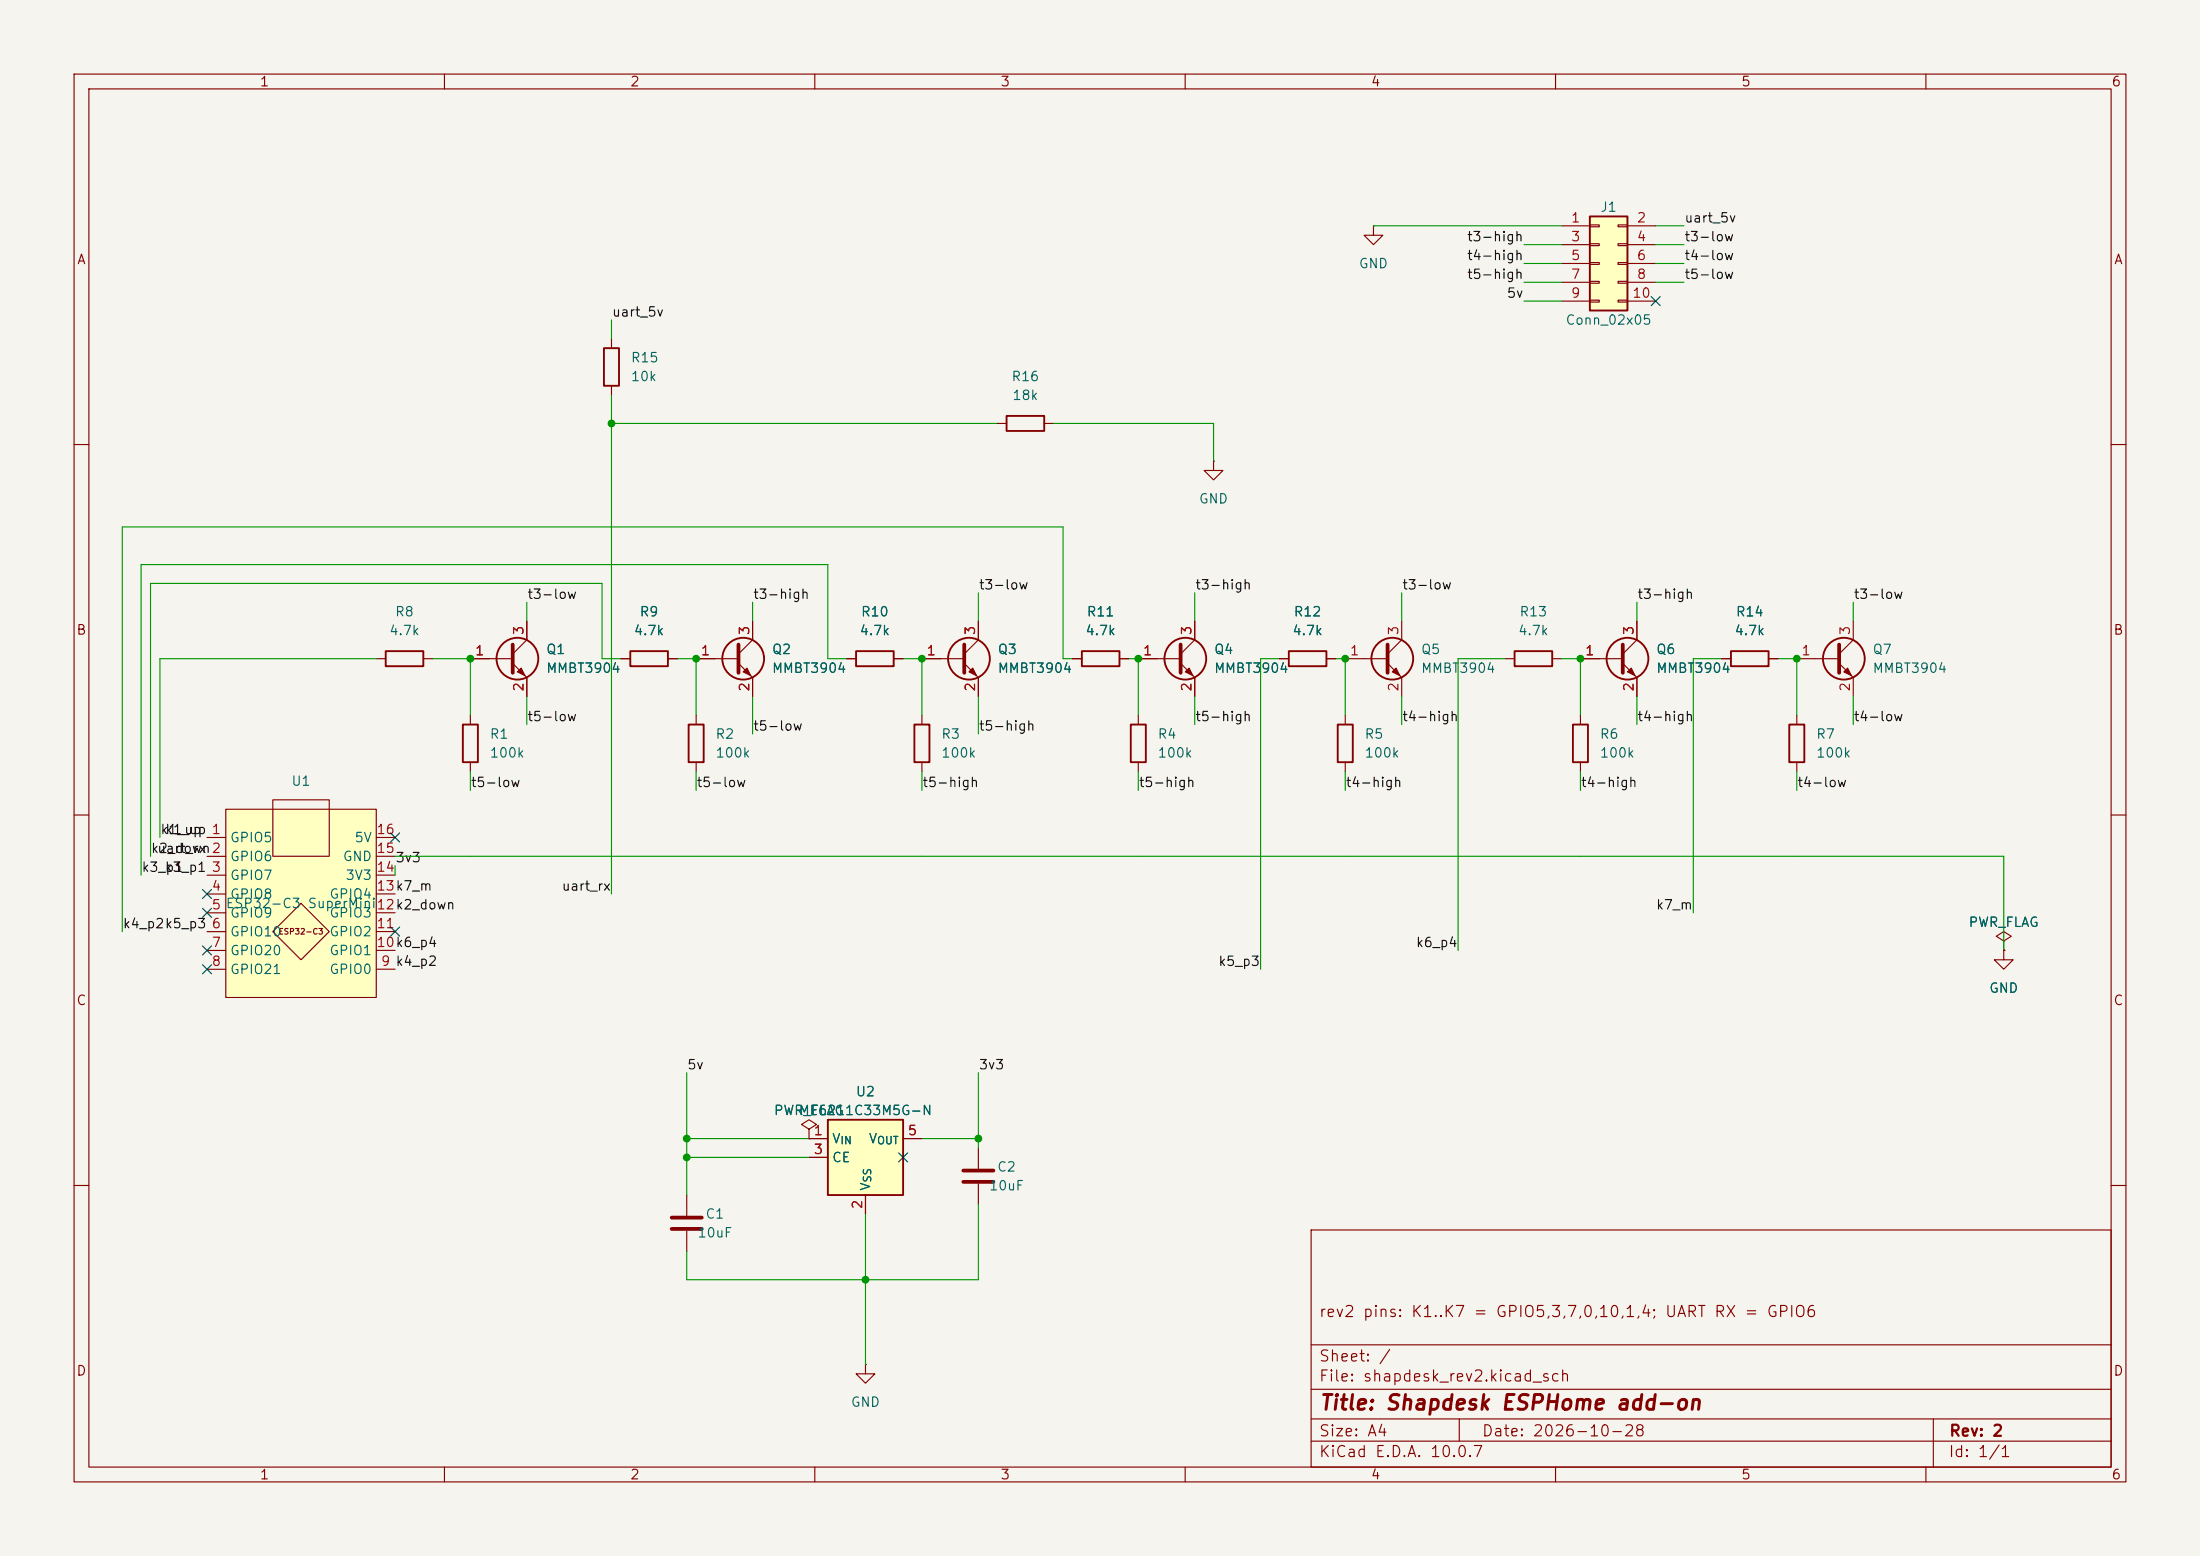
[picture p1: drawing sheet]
<svg xmlns="http://www.w3.org/2000/svg" width="297mm" height="210mm" viewBox="0 0 297 210" stroke-linecap="round" stroke-linejoin="round" font-family="sans-serif">
<path d="M0 0h297v210h-297z" fill="#f5f4ef" stroke="#f5f4ef" stroke-width=".14"/>
<g fill="none" stroke="#840000" stroke-width=".15">
<path d="M10 10h277v190h-277zM12 12h273v186h-273zM60 10v2M110 10v2M160 10v2M210 10v2M260 10v2M185.4 30.5v1.3h1.3l-1.3 1.2-1.3-1.2h1.3M185.4 30.5h.1M82.5 45.7v1.3M82.5 52.1v1.2M10 60h2"/>
<path d="M285 60h2M50.8 88.9h1.3M57.1 88.9h1.3M63.5 88.9h5.7M63.5 96.5v1.3M69.2 89.5l1.9 1.9v2.6M71.1 83.8v2.6l-1.9 1.9M83.8 88.9h1.3M90.2 88.9h1.2M94 96.5v1.3M114.3 88.9h1.3M120.6 88.9h1.3"/>
<path d="M124.5 88.9h5.7M124.5 96.5v1.3M130.2 89.5l1.9 1.9v2.6M132.1 83.8v2.6l-1.9 1.9M144.8 88.9h1.2M151.1 88.9h1.3M153.7 96.5v1.3M181.6 96.5v1.3M181.6 88.9h5.7M187.3 89.5l1.9 1.9v2.6M189.2 83.8v2.6l-1.9 1.9M203.2 88.9h1.3"/>
<path d="M209.5 88.9h1.3M242.6 88.9h5.7M248.3 89.5l1.9 1.9v2.6M250.2 83.8v2.6l-1.9 1.9M10 110h2M63.5 102.9v1.2M94 102.9v1.2M124.5 102.9v1.2M153.7 102.9v1.2M181.6 102.9v1.2M285 110h2M132.1 154.9v2.8"/>
<path d="M132.1 159.8v2.8M10 160h2M177 166h108v32h-108zM285 160h2M60 198v2M110 198v2M160 198v2M177 194.5h108M177 191.5h108M177 187.5h108M177 181.5h108M197 191.5v3"/>
<path d="M210 198v2M260 198v2M261 191.5v6.5"/>
</g>
<g fill="none" stroke="#840000" stroke-width=".25">
<path d="M81.5 47h2.1v5.1h-2.1zM52.1 87.9h5v2h-5zM62.5 97.8h2v5.1h-2zM85.1 87.9h5.1v2h-5.1zM93 97.8h2v5.1h-2zM115.6 87.9h5v2h-5zM123.4 97.8h2.1v5.1h-2.1zM146 87.9h5.1v2h-5.1zM152.7 97.8h2v5.1h-2zM180.6 97.8h2v5.1h-2zM204.5 87.9h5v2h-5z"/>
<circle cx="69.8" cy="88.9" r="2.82"/>
<circle cx="130.8" cy="88.9" r="2.82"/>
<circle cx="188" cy="88.9" r="2.82"/>
<circle cx="248.9" cy="88.9" r="2.82"/>
</g>
<path d="M69.2 87v3.8M130.2 87v3.8M187.3 87v3.8M248.3 87v3.8M130 158h4.1M130 159.5h4.1" fill="none" stroke="#840000" stroke-width=".51"/>
<g fill="#840000" stroke="#840000" stroke-width=".15">
<path d="M130.8 90.7l.5-.5 .5 1z"/>
<path d="M248.9 90.7l.5-.5 .5 1z"/>
<path d="M69.8 90.7l.6-.5 .5 1z"/>
<path d="M188 90.7l.5-.5 .5 1z"/>
</g>
<path d="M111.8 151.1h10.1v10.2h-10.1z" fill="#ffffc2"/>
<g fill="none" stroke="#840000" stroke-width=".25">
<path d="M135.9 56.1h5.1v2.1h-5.1zM111.8 151.1h10.1v10.2h-10.1z"/>
<circle cx="100.3" cy="88.9" r="2.82"/>
</g>
<path d="M134.6 57.2h1.3M141 57.2h1.2M94 88.9h5.7M99.7 89.5l1.9 1.9v2.6M101.6 83.8v2.6l-1.9 1.9M109.2 153.7h2.6M109.2 156.2h2.6M121.9 153.7h2.6M116.8 161.3v2.5M116.8 184.2v1.2h1.3l-1.3 1.3-1.2-1.3h1.2M116.8 184.2h.1" fill="none" stroke="#840000" stroke-width=".15"/>
<path d="M99.7 87v3.8" fill="none" stroke="#840000" stroke-width=".51"/>
<path d="M100.3 90.7l.5-.5 .5 1z" fill="#840000" stroke="#840000" stroke-width=".15"/>
<path d="M30.5 109.2h20.3v25.4h-20.3z" fill="#ffffc2"/>
<g fill="none" stroke="#840000" stroke-width=".15">
<path d="M213.4 88.9h5.7M219.1 89.5l1.9 1.9v2.6M221 83.8v2.6l-1.9 1.9M232.4 88.9h1.3M238.8 88.9h1.2M27.9 113h2.6M27.9 115.6h2.6M27.9 118.1h2.6M30.5 109.2h20.3v25.4h-20.3zM36.8 108h7.6v7.6h-7.6zM50.8 113h2.5M50.8 118.1h2.5"/>
<path d="M50.8 115.6h2.5M27.9 120.7h2.6M27.9 123.2h2.6M27.9 125.7h2.6M27.9 128.3h2.6M27.9 130.8h2.6M36.8 125.7l3.8-3.8 3.8 3.8-3.8 3.8zM50.8 120.7h2.5M50.8 123.2h2.5M50.8 128.3h2.5M50.8 130.8h2.5M50.8 125.7h2.5"/>
</g>
<g fill="none" stroke="#840000" stroke-width=".25">
<path d="M233.7 87.9h5.1v2h-5.1z"/>
<circle cx="219.7" cy="88.9" r="2.82"/>
</g>
<path d="M219.1 87v3.8" fill="none" stroke="#840000" stroke-width=".51"/>
<path d="M219.7 90.7l.5-.5 .5 1z" fill="#840000" stroke="#840000" stroke-width=".15"/>
<path d="M214.6 29.2h5.1v12.7h-5.1z" fill="#ffffc2"/>
<g fill="none" stroke="#840000" stroke-width=".25">
<path d="M214.6 29.2h5.1v12.7h-5.1zM174 87.9h5.1v2h-5.1zM212.3 97.8h2.1v5.1h-2.1zM241.6 97.8h2v5.1h-2z"/>
<circle cx="160" cy="88.9" r="2.82"/>
</g>
<g fill="none" stroke="#840000" stroke-width=".15">
<path d="M210.8 30.5h3.8M210.8 33h3.8M210.8 35.6h3.8M210.8 38.1h3.8M214.6 30.4h1.3v.2h-1.3zM214.6 32.9h1.3v.2h-1.3zM214.6 35.4h1.3v.3h-1.3zM214.6 38h1.3v.2h-1.3zM218.4 30.4h1.3v.2h-1.3zM218.4 32.9h1.3v.2h-1.3zM218.4 35.4h1.3v.3h-1.3zM218.4 38h1.3v.2h-1.3z"/>
<path d="M219.7 30.5h3.8M219.7 33h3.8M219.7 35.6h3.8M219.7 38.1h3.8M210.8 40.6h3.8M214.6 40.5h1.3v.3h-1.3zM218.4 40.5h1.3v.3h-1.3zM219.7 40.6h3.8M163.8 62.2v1.3h1.3l-1.3 1.3-1.2-1.3h1.2M163.8 62.2h.1M63.5 88.9h2.5M71.1 83.8v2.6"/>
<path d="M71.1 91.4v2.6M83.8 88.9h1.3M90.2 88.9h1.2M94 88.9h2.5M101.6 83.8v2.6M101.6 91.4v2.6M114.3 88.9h1.3M120.6 88.9h1.3M124.5 88.9h2.5M132.1 83.8v2.6M132.1 91.4v2.6M144.8 88.9h1.2"/>
<path d="M151.1 88.9h1.3M153.7 88.9h5.7M159.4 89.5l1.9 1.9v2.6M161.3 83.8v2.6l-1.9 1.9M172.7 88.9h1.3M179.1 88.9h1.2M213.4 88.9h2.5M213.4 96.5v1.3M221 83.8v2.6M221 91.4v2.6M232.4 88.9h1.3M238.8 88.9h1.2"/>
<path d="M242.6 96.5v1.3M213.4 102.9v1.2M242.6 102.9v1.2M270.5 127l1-.6-1-.7-1 .7 1 .6v1.3M270.5 128.3h.1M270.5 128.3v1.2h1.3l-1.3 1.3-1.3-1.3h1.3M109.2 152.4l1-.6-1-.7-1 .7 1 .6v1.3M109.2 153.7h.1M109.2 153.7h2.6M109.2 156.2h2.6M121.9 153.7h2.6M92.7 161.3v2.8"/>
<path d="M92.7 166.1v2.8M116.8 161.3v2.5"/>
</g>
<path d="M159.4 87v3.8M90.7 164.3h4M90.7 165.9h4" fill="none" stroke="#840000" stroke-width=".51"/>
<path d="M160 90.7l.5-.5 .5 1z" fill="#840000" stroke="#840000" stroke-width=".15"/>
<g fill="none" stroke="#009600" stroke-width=".15">
<path d="M185.4 30.5h25.4M205.7 35.6h5.1M205.7 38.1h5.1M205.7 33h5.1M223.5 30.5h3.8M223.5 35.6h3.8M223.5 38.1h3.8M223.5 33h3.8M82.5 57.2h52.1M82.5 43.2v2.5M82.5 53.3v67.4M142.2 57.2h21.6v5"/>
<path d="M205.7 40.6h5.1M50.8 88.9h-29.2v24.1M58.4 88.9h5.1v7.6M71.1 81.3v2.5M71.1 94v3.8M83.8 88.9h-2.5v-10.2h-61v36.9M91.4 88.9h2.6v7.6M101.6 81.3v2.5M101.6 94v5.1M114.3 88.9h-2.5v-12.7h-92.8v41.9M121.9 88.9h2.6v7.6M132.1 80v3.8"/>
<path d="M132.1 94v5.1M144.8 88.9h-1.3v-17.8h-127v54.6M152.4 88.9h1.3v7.6M161.3 80v3.8M161.3 94v3.8M172.7 88.9h-2.5v41.9M180.3 88.9h1.3v7.6M189.2 80v3.8M189.2 94v3.8M203.2 88.9h-6.4v39.4M210.8 88.9h2.6v7.6M221 81.3v2.5"/>
<path d="M221 94v3.8M232.4 88.9h-3.8v34.3M240 88.9h2.6v7.6M250.2 81.3v2.5M250.2 94v3.8M53.3 116.8v1.3M53.3 115.6h217.2v12.7M63.5 104.1v2.6M94 104.1v2.6M124.5 104.1v2.6M153.7 104.1v2.6M181.6 104.1v2.6"/>
<path d="M213.4 104.1v2.6M242.6 104.1v2.6M92.7 156.2h16.5M92.7 153.7h16.5M92.7 144.8v16.5M124.5 153.7h7.6M132.1 144.8v10.1M116.8 163.8v20.4M132.1 162.6v10.1h-39.4v-3.8"/>
</g>
<g fill="none" stroke="#000084" stroke-width=".15">
<path d="M222.9 40l1.2 1.2M224.1 40l-1.2 1.2M52.7 112.4l1.2 1.2M53.9 112.4l-1.2 1.2M27.3 120.1l1.3 1.2M27.3 130.2l1.3 1.2M27.3 127.7l1.3 1.2M27.3 122.6l1.3 1.2M28.6 120.1l-1.3 1.2M28.6 130.2l-1.3 1.2M28.6 127.7l-1.3 1.2M28.6 122.6l-1.3 1.2"/>
<path d="M52.7 125.1l1.2 1.2M53.9 125.1l-1.2 1.2M121.3 155.6l1.2 1.2M122.5 155.6l-1.2 1.2"/>
</g>
<g fill="#009600" stroke="#009600" stroke-width=".14">
<circle cx="181.6" cy="88.9" r=".46"/>
<circle cx="124.5" cy="88.9" r=".46"/>
<circle cx="153.7" cy="88.9" r=".46"/>
<circle cx="132.1" cy="153.7" r=".46"/>
<circle cx="213.4" cy="88.9" r=".46"/>
<circle cx="92.7" cy="156.2" r=".46"/>
<circle cx="92.7" cy="153.7" r=".46"/>
<circle cx="116.8" cy="172.7" r=".46"/>
<circle cx="82.5" cy="57.2" r=".46"/>
<circle cx="94" cy="88.9" r=".46"/>
<circle cx="63.5" cy="88.9" r=".46"/>
<circle cx="242.6" cy="88.9" r=".46"/>
</g>
<text font-size="2" fill="#840000" x="178" y="190.8">Title: Shapdesk ESPHome add-on</text>
<g font-size="1.5" fill="#840000">
<text x="178" y="178.1">rev2 pins: K1..K7 = GPIO5,3,7,0,10,1,4; UART RX = GPIO6</text>
<text x="178" y="184.1">Sheet: /</text>
<text x="178" y="186.8">File: shapdesk_rev2.kicad_sch</text>
<text x="178" y="197">KiCad E.D.A. 10.0.7</text>
<text x="178" y="194.2">Size: A4</text>
<text x="200" y="194.2">Date: 2026-10-28</text>
<text x="263" y="197">Id: 1/1</text>
<text x="263" y="194.2">Rev: 2</text>
</g>
<g font-size="1.3" fill="#840000">
<text x="35" y="12">1</text>
<text x="85" y="12">2</text>
<text x="135" y="12">3</text>
<text x="185" y="12">4</text>
<text x="235" y="12">5</text>
<text x="285" y="12">6</text>
<text x="10.3" y="36">A</text>
<text x="285.3" y="36">A</text>
<text x="10.2" y="86">B</text>
<text x="285.2" y="86">B</text>
<text x="10.2" y="136">C</text>
<text x="285.2" y="136">C</text>
<text x="10.2" y="186">D</text>
<text x="285.2" y="186">D</text>
<text x="35" y="200">1</text>
<text x="85" y="200">2</text>
<text x="135" y="200">3</text>
<text x="185" y="200">4</text>
<text x="235" y="200">5</text>
<text x="285" y="200">6</text>
</g>
<g font-size="1.3" fill="#006464">
<text x="216" y="28.9">J1</text>
<text x="183.4" y="36.5">GND</text>
<text x="211.3" y="44.1">Conn_02x05</text>
<text x="85.1" y="49.2">R15</text>
<text x="85.1" y="51.8">10k</text>
<text x="136.5" y="51.8">R16</text>
<text x="136.6" y="54.3">18k</text>
<text x="161.8" y="68.3">GND</text>
<text x="53.2" y="83.5">R8</text>
<text x="86.3" y="83.5">R9</text>
<text x="116.1" y="83.5">R10</text>
<text x="146.6" y="83.5">R11</text>
<text x="174.6" y="83.5">R12</text>
<text x="205" y="83.5">R13</text>
<text x="234.2" y="83.5">R14</text>
<text x="52.5" y="86.1">4.7k</text>
<text x="73.6" y="88.6">Q1</text>
<text x="85.5" y="86.1">4.7k</text>
<text x="104.1" y="88.6">Q2</text>
<text x="116" y="86.1">4.7k</text>
<text x="134.6" y="88.6">Q3</text>
<text x="146.4" y="86.1">4.7k</text>
<text x="163.8" y="88.6">Q4</text>
<text x="174.4" y="86.1">4.7k</text>
<text x="191.8" y="88.6">Q5</text>
<text x="204.9" y="86.1">4.7k</text>
<text x="223.5" y="88.6">Q6</text>
<text x="234.1" y="86.1">4.7k</text>
<text x="252.7" y="88.6">Q7</text>
<text x="73.6" y="91.1">MMBT3904</text>
<text x="104.1" y="91.1">MMBT3904</text>
<text x="134.6" y="91.1">MMBT3904</text>
<text x="163.8" y="91.1">MMBT3904</text>
<text x="191.8" y="91.1">MMBT3904</text>
<text x="223.5" y="91.1">MMBT3904</text>
<text x="252.7" y="91.1">MMBT3904</text>
<text x="66" y="100">R1</text>
<text x="96.5" y="100">R2</text>
<text x="127" y="100">R3</text>
<text x="156.2" y="100">R4</text>
<text x="184.1" y="100">R5</text>
<text x="215.9" y="100">R6</text>
<text x="245.1" y="100">R7</text>
<text x="39.2" y="106.4">U1</text>
<text x="66" y="102.6">100k</text>
<text x="96.5" y="102.6">100k</text>
<text x="127" y="102.6">100k</text>
<text x="156.2" y="102.6">100k</text>
<text x="184.1" y="102.6">100k</text>
<text x="215.9" y="102.6">100k</text>
<text x="245.1" y="102.6">100k</text>
<text x="31" y="114">GPIO5</text>
<text x="47.8" y="114">5V</text>
<text x="31" y="116.5">GPIO6</text>
<text x="31" y="119.1">GPIO7</text>
<text x="46.2" y="116.5">GND</text>
<text x="46.6" y="119.1">3V3</text>
<text x="31" y="121.6">GPIO8</text>
<text x="31" y="124.2">GPIO9</text>
<text x="44.4" y="124.2">GPIO3</text>
<text x="44.4" y="121.6">GPIO4</text>
<text x="265.7" y="125.4">PWR_FLAG</text>
<text x="31" y="126.7">GPIO10</text>
<text x="31" y="129.2">GPIO20</text>
<text x="31" y="131.8">GPIO21</text>
<text x="44.4" y="131.8">GPIO0</text>
<text x="44.4" y="129.2">GPIO1</text>
<text x="44.4" y="126.7">GPIO2</text>
<text x="268.4" y="134.3">GND</text>
<text x="115.4" y="148.3">U2</text>
<text x="104.4" y="150.8">PWR_FLAG</text>
<text x="107.7" y="150.8">ME6211C33M5G-N</text>
<text x="112.2" y="154.6">V</text>
<text x="117.2" y="154.6">V</text>
<text x="112.2" y="157.2">CE</text>
<text x="117.8" y="160.8" transform="rotate(-90 117.8 160.8)">V</text>
<text x="133.4" y="161">10uF</text>
<text x="134.5" y="158.4">C2</text>
<text x="94.1" y="167.3">10uF</text>
<text x="95.2" y="164.8">C1</text>
<text x="114.8" y="190.2">GND</text>
</g>
<g font-size="1.3" fill="#0f0f0f">
<text x="198" y="32.9">t3-high</text>
<text x="198" y="35.4">t4-high</text>
<text x="227.3" y="30.4">uart_5v</text>
<text x="227.3" y="32.9">t3-low</text>
<text x="227.3" y="35.4">t4-low</text>
<text x="198" y="38">t5-high</text>
<text x="203.3" y="40.5">5v</text>
<text x="227.3" y="38">t5-low</text>
<text x="82.5" y="43.1">uart_5v</text>
<text x="71.1" y="81.2">t3-low</text>
<text x="101.6" y="81.2">t3-high</text>
<text x="132.1" y="79.9">t3-low</text>
<text x="161.3" y="79.9">t3-high</text>
<text x="189.2" y="79.9">t3-low</text>
<text x="221" y="81.2">t3-high</text>
<text x="250.2" y="81.2">t3-low</text>
<text x="71.1" y="97.7">t5-low</text>
<text x="101.6" y="98.9">t5-low</text>
<text x="132.1" y="98.9">t5-high</text>
<text x="161.3" y="97.7">t5-high</text>
<text x="189.2" y="97.7">t4-high</text>
<text x="221" y="97.7">t4-high</text>
<text x="250.2" y="97.7">t4-low</text>
<text x="63.5" y="106.6">t5-low</text>
<text x="94" y="106.6">t5-low</text>
<text x="124.4" y="106.6">t5-high</text>
<text x="153.6" y="106.6">t5-high</text>
<text x="181.6" y="106.6">t4-high</text>
<text x="213.3" y="106.6">t4-high</text>
<text x="242.5" y="106.6">t4-low</text>
<text x="22.2" y="112.9">k1_up 1</text>
<text x="19" y="118">k3_p1</text>
<text x="20.3" y="115.5">k2_down2</text>
<text x="21.1" y="115.5">uart_rx</text>
<text x="22.2" y="118">k3_p1</text>
<text x="53.3" y="116.7">3v3</text>
<text x="16.5" y="125.6">k4_p2k5_p3</text>
<text x="75.7" y="120.5">uart_rx</text>
<text x="223.5" y="123.1">k7_m</text>
<text x="164.4" y="130.7">k5_p3</text>
<text x="191.1" y="128.2">k6_p4</text>
<text x="92.7" y="144.7">5v</text>
<text x="132.1" y="144.7">3v3</text>
</g>
<g font-size="1.3" fill="#a90000">
<text x="212" y="30.3">1</text>
<text x="212" y="32.9">3</text>
<text x="212" y="35.4">5</text>
<text x="220.9" y="30.3">2</text>
<text x="220.9" y="32.9">4</text>
<text x="220.9" y="35.4">6</text>
<text x="212" y="38">7</text>
<text x="212" y="40.5">9</text>
<text x="220.3" y="40.5">10</text>
<text x="220.9" y="38">8</text>
<text x="64" y="88.8">1</text>
<text x="71" y="85.8" transform="rotate(-90 71 85.8)">3</text>
<text x="94.5" y="88.8">1</text>
<text x="101.5" y="85.8" transform="rotate(-90 101.5 85.8)">3</text>
<text x="125" y="88.8">1</text>
<text x="131.9" y="85.8" transform="rotate(-90 131.9 85.8)">3</text>
<text x="154.2" y="88.8">1</text>
<text x="161.2" y="85.8" transform="rotate(-90 161.2 85.8)">3</text>
<text x="182.1" y="88.8">1</text>
<text x="189.1" y="85.8" transform="rotate(-90 189.1 85.8)">3</text>
<text x="213.9" y="88.8">1</text>
<text x="220.8" y="85.8" transform="rotate(-90 220.8 85.8)">3</text>
<text x="243.1" y="88.8">1</text>
<text x="250.1" y="85.8" transform="rotate(-90 250.1 85.8)">3</text>
<text x="71" y="93.4" transform="rotate(-90 71 93.4)">2</text>
<text x="101.5" y="93.4" transform="rotate(-90 101.5 93.4)">2</text>
<text x="131.9" y="93.4" transform="rotate(-90 131.9 93.4)">2</text>
<text x="161.2" y="93.4" transform="rotate(-90 161.2 93.4)">2</text>
<text x="189.1" y="93.4" transform="rotate(-90 189.1 93.4)">2</text>
<text x="220.8" y="93.4" transform="rotate(-90 220.8 93.4)">2</text>
<text x="250.1" y="93.4" transform="rotate(-90 250.1 93.4)">2</text>
<text x="50.7" y="112.9">16</text>
<text x="28.5" y="118">3</text>
<text x="50.7" y="118">14</text>
<text x="50.7" y="115.4">15</text>
<text x="28.5" y="120.5">4</text>
<text x="28.5" y="123.1">5 ESP32-C3 SuperMini12k2_down</text>
<text x="28.5" y="125.6">6</text>
<text x="50.7" y="125.6">11</text>
<text x="50.7" y="120.5">13k7_m</text>
<text x="28.5" y="128.1">7</text>
<text x="28.5" y="130.7">8</text>
<text x="50.7" y="128.1">10k6_p4</text>
<text x="51.3" y="130.7">9 k4_p2</text>
<text x="109.8" y="153.5">1</text>
<text x="122.5" y="153.5">5</text>
<text x="109.8" y="156.1">3</text>
<text x="116.7" y="163.3" transform="rotate(-90 116.7 163.3)">2</text>
</g>
<g font-size="1" fill="#006464">
<text x="113.4" y="154.7">IN</text>
<text x="118.3" y="154.7">OUT</text>
<text x="117.9" y="159.7" transform="rotate(-90 117.9 159.7)">SS</text>
</g>
<text font-size=".8" fill="#840000" x="37.5" y="126.3">ESP32-C3</text>
</svg>
